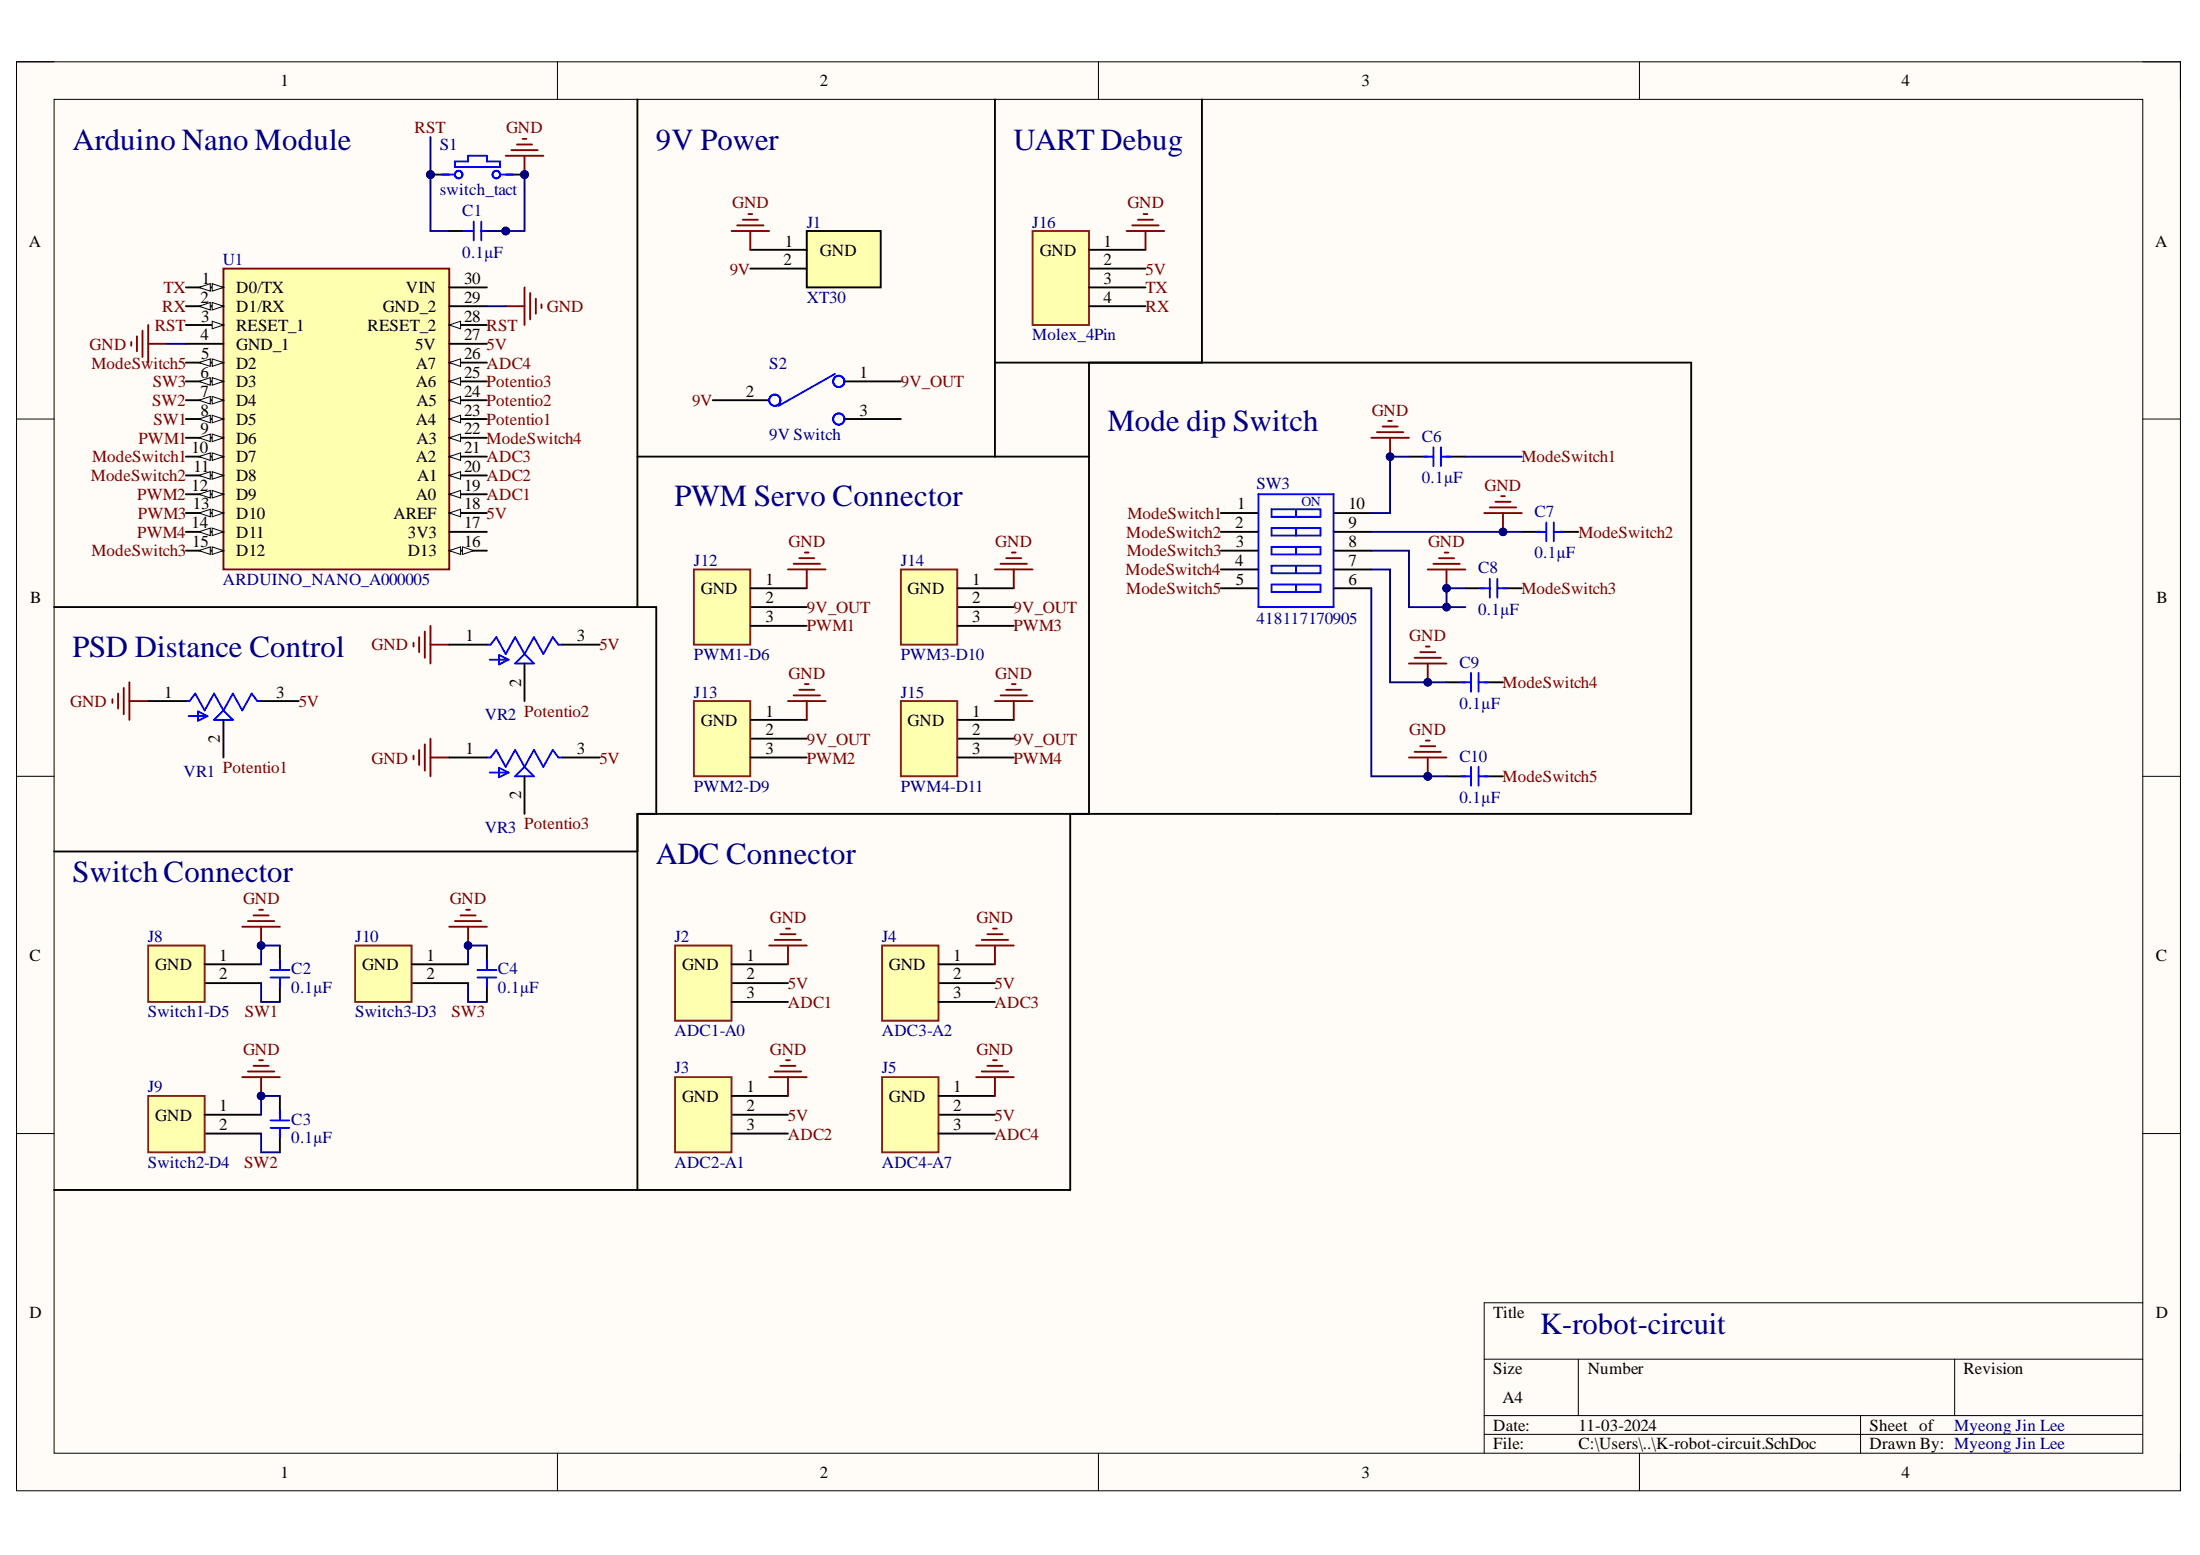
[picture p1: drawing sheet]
<svg xmlns="http://www.w3.org/2000/svg" width="297mm" height="210mm" viewBox="0 0 297 210" stroke-linecap="round" stroke-linejoin="round" font-family="sans-serif">
<path d="M2.2 8.3h292.2v192.9h-292.2z" fill-rule="evenodd" fill="#fffcf8"/>
<path d="M2.2 8.3h292.2v192.9h-292.2z" fill="none" stroke="#000" stroke-width=".14"/>
<path d="M7.3 13.4h282v182.8h-282z" fill-rule="evenodd" fill="#fffcf8"/>
<g fill="none" stroke="#000" stroke-width=".14">
<path d="M2.2 8.3h5.1M7.3 13.4h282v182.8h-282zM75.3 8.3v5.1M148.3 8.3v5.1M221.4 8.3v5.1M289.3 8.3h5.1v5.1M2.2 56.6h5.1M289.3 56.6h5.1M2.2 104.8h5.1M289.3 104.8h5.1M2.2 153h5.1M289.3 153h5.1"/>
<path d="M289.3 175.9h-88.9v20.3M75.3 196.2v5M148.3 196.2v5M200.4 183.5h88.9M200.4 191.1h88.9M200.4 193.6h88.9M213.1 183.5v7.6M221.4 196.2v5M251.2 191.1v5.1M263.9 183.5v7.6M294.4 196.2v5"/>
</g>
<path d="M30.2 36.3h30.5v40.6h-30.5z" fill-rule="evenodd" fill="#ffffb0"/>
<path d="M30.2 36.3h30.5v40.6h-30.5z" fill="none" stroke="#800000" stroke-width=".25"/>
<path d="M25.1 38.8h5.1" fill="none" stroke="#000" stroke-width=".25"/>
<path d="M28.6 38.3l1.6 .5-1.6 .5z" fill="#f8fcff"/>
<path d="M28.6 38.3l1.6 .5-1.6 .5z" fill="none" stroke="#000" stroke-width=".14"/>
<path d="M26.9 38.8l1.5-.5v1z" fill="#f8fcff"/>
<path d="M26.9 38.8l1.5-.5v1z" fill="none" stroke="#000" stroke-width=".14"/>
<path d="M25.1 41.3h5.1M25.1 43.9h5.1" fill="none" stroke="#000" stroke-width=".25"/>
<path d="M28.6 43.4l1.6 .5-1.6 .5z" fill="#f8fcff"/>
<path d="M28.6 43.4l1.6 .5-1.6 .5z" fill="none" stroke="#000" stroke-width=".14"/>
<path d="M25.1 46.4h5.1M25.1 49h5.1" fill="none" stroke="#000" stroke-width=".25"/>
<path d="M28.6 48.4l1.6 .6-1.6 .5z" fill="#f8fcff"/>
<path d="M28.6 48.4l1.6 .6-1.6 .5z" fill="none" stroke="#000" stroke-width=".14"/>
<path d="M26.9 49l1.5-.6v1.1z" fill="#f8fcff"/>
<path d="M26.9 49l1.5-.6v1.1z" fill="none" stroke="#000" stroke-width=".14"/>
<path d="M25.1 51.5h5.1" fill="none" stroke="#000" stroke-width=".25"/>
<path d="M28.6 51l1.6 .5-1.6 .5z" fill="#f8fcff"/>
<path d="M28.6 51l1.6 .5-1.6 .5z" fill="none" stroke="#000" stroke-width=".14"/>
<path d="M26.9 51.5l1.5-.5v1z" fill="#f8fcff"/>
<path d="M26.9 51.5l1.5-.5v1z" fill="none" stroke="#000" stroke-width=".14"/>
<path d="M25.1 54h5.1" fill="none" stroke="#000" stroke-width=".25"/>
<path d="M28.6 53.5l1.6 .5-1.6 .5z" fill="#f8fcff"/>
<path d="M28.6 53.5l1.6 .5-1.6 .5z" fill="none" stroke="#000" stroke-width=".14"/>
<path d="M26.9 54l1.5-.5v1z" fill="#f8fcff"/>
<path d="M26.9 54l1.5-.5v1z" fill="none" stroke="#000" stroke-width=".14"/>
<path d="M25.1 56.6h5.1M25.1 59.1h5.1M25.1 61.6h5.1" fill="none" stroke="#000" stroke-width=".25"/>
<path d="M28.6 61.1l1.6 .5-1.6 .5z" fill="#f8fcff"/>
<path d="M28.6 61.1l1.6 .5-1.6 .5z" fill="none" stroke="#000" stroke-width=".14"/>
<path d="M26.9 61.6l1.5-.5v1z" fill="#f8fcff"/>
<path d="M26.9 61.6l1.5-.5v1z" fill="none" stroke="#000" stroke-width=".14"/>
<path d="M25.1 64.2h5.1" fill="none" stroke="#000" stroke-width=".25"/>
<path d="M28.6 63.7l1.6 .5-1.6 .5z" fill="#f8fcff"/>
<path d="M28.6 63.7l1.6 .5-1.6 .5z" fill="none" stroke="#000" stroke-width=".14"/>
<path d="M26.9 64.2l1.5-.5v1z" fill="#f8fcff"/>
<path d="M26.9 64.2l1.5-.5v1z" fill="none" stroke="#000" stroke-width=".14"/>
<path d="M25.1 66.7h5.1" fill="none" stroke="#000" stroke-width=".25"/>
<path d="M28.6 66.2l1.6 .5-1.6 .5z" fill="#f8fcff"/>
<path d="M28.6 66.2l1.6 .5-1.6 .5z" fill="none" stroke="#000" stroke-width=".14"/>
<path d="M26.9 66.7l1.5-.5v1z" fill="#f8fcff"/>
<path d="M26.9 66.7l1.5-.5v1z" fill="none" stroke="#000" stroke-width=".14"/>
<path d="M25.1 69.3h5.1" fill="none" stroke="#000" stroke-width=".25"/>
<path d="M28.6 68.7l1.6 .6-1.6 .5z" fill="#f8fcff"/>
<path d="M28.6 68.7l1.6 .6-1.6 .5z" fill="none" stroke="#000" stroke-width=".14"/>
<path d="M26.9 69.3l1.5-.6v1.1z" fill="#f8fcff"/>
<path d="M26.9 69.3l1.5-.6v1.1z" fill="none" stroke="#000" stroke-width=".14"/>
<path d="M25.1 71.8h5.1" fill="none" stroke="#000" stroke-width=".25"/>
<path d="M28.6 71.3l1.6 .5-1.6 .5z" fill="#f8fcff"/>
<path d="M28.6 71.3l1.6 .5-1.6 .5z" fill="none" stroke="#000" stroke-width=".14"/>
<path d="M26.9 71.8l1.5-.5v1z" fill="#f8fcff"/>
<path d="M26.9 71.8l1.5-.5v1z" fill="none" stroke="#000" stroke-width=".14"/>
<path d="M25.1 74.3h5.1" fill="none" stroke="#000" stroke-width=".25"/>
<path d="M28.6 73.8l1.6 .5-1.6 .5z" fill="#f8fcff"/>
<path d="M28.6 73.8l1.6 .5-1.6 .5z" fill="none" stroke="#000" stroke-width=".14"/>
<path d="M26.9 74.3l1.5-.5v1z" fill="#f8fcff"/>
<path d="M26.9 74.3l1.5-.5v1z" fill="none" stroke="#000" stroke-width=".14"/>
<path d="M60.7 38.8h5M60.7 41.3h5M60.7 43.9h5" fill="none" stroke="#000" stroke-width=".25"/>
<path d="M60.7 43.9l1.5-.5v1z" fill="#f8fcff"/>
<path d="M60.7 43.9l1.5-.5v1z" fill="none" stroke="#000" stroke-width=".14"/>
<path d="M60.7 46.4h5M60.7 49h5" fill="none" stroke="#000" stroke-width=".25"/>
<path d="M60.7 49l1.5-.6v1.1z" fill="#f8fcff"/>
<path d="M60.7 49l1.5-.6v1.1z" fill="none" stroke="#000" stroke-width=".14"/>
<path d="M60.7 51.5h5" fill="none" stroke="#000" stroke-width=".25"/>
<path d="M60.7 51.5l1.5-.5v1z" fill="#f8fcff"/>
<path d="M60.7 51.5l1.5-.5v1z" fill="none" stroke="#000" stroke-width=".14"/>
<path d="M60.7 54h5" fill="none" stroke="#000" stroke-width=".25"/>
<path d="M60.7 54l1.5-.5v1z" fill="#f8fcff"/>
<path d="M60.7 54l1.5-.5v1z" fill="none" stroke="#000" stroke-width=".14"/>
<path d="M60.7 56.6h5" fill="none" stroke="#000" stroke-width=".25"/>
<path d="M60.7 56.6l1.5-.5v1z" fill="#f8fcff"/>
<path d="M60.7 56.6l1.5-.5v1z" fill="none" stroke="#000" stroke-width=".14"/>
<path d="M60.7 59.1h5" fill="none" stroke="#000" stroke-width=".25"/>
<path d="M60.7 59.1l1.5-.5v1z" fill="#f8fcff"/>
<path d="M60.7 59.1l1.5-.5v1z" fill="none" stroke="#000" stroke-width=".14"/>
<path d="M60.7 61.6h5" fill="none" stroke="#000" stroke-width=".25"/>
<path d="M60.7 61.6l1.5-.5v1z" fill="#f8fcff"/>
<path d="M60.7 61.6l1.5-.5v1z" fill="none" stroke="#000" stroke-width=".14"/>
<path d="M60.7 64.2h5" fill="none" stroke="#000" stroke-width=".25"/>
<path d="M60.7 64.2l1.5-.5v1z" fill="#f8fcff"/>
<path d="M60.7 64.2l1.5-.5v1z" fill="none" stroke="#000" stroke-width=".14"/>
<path d="M60.7 66.7h5" fill="none" stroke="#000" stroke-width=".25"/>
<path d="M60.7 66.7l1.5-.5v1z" fill="#f8fcff"/>
<path d="M60.7 66.7l1.5-.5v1z" fill="none" stroke="#000" stroke-width=".14"/>
<path d="M60.7 69.3h5" fill="none" stroke="#000" stroke-width=".25"/>
<path d="M60.7 69.3l1.5-.6v1.1z" fill="#f8fcff"/>
<path d="M60.7 69.3l1.5-.6v1.1z" fill="none" stroke="#000" stroke-width=".14"/>
<path d="M60.7 71.8h5M60.7 74.3h5" fill="none" stroke="#000" stroke-width=".25"/>
<path d="M60.7 74.3l1.5-.5v1z" fill="#f8fcff"/>
<path d="M60.7 74.3l1.5-.5v1z" fill="none" stroke="#000" stroke-width=".14"/>
<path d="M62.4 73.8l1.6 .5-1.6 .5z" fill="#f8fcff"/>
<path d="M62.4 73.8l1.6 .5-1.6 .5z" fill="none" stroke="#000" stroke-width=".14"/>
<circle cx="58.1" cy="23.6" r=".51" fill="#000080"/>
<circle cx="58.1" cy="23.6" r=".51" fill="none" stroke="#000080" stroke-width=".14"/>
<circle cx="70.8" cy="23.6" r=".51" fill="#000080"/>
<circle cx="70.8" cy="23.6" r=".51" fill="none" stroke="#000080" stroke-width=".14"/>
<path d="M58.1 23.6h2.6" fill="none" stroke="#000" stroke-width=".25"/>
<circle cx="58.1" cy="23.6" r=".51" fill="#000080"/>
<circle cx="58.1" cy="23.6" r=".51" fill="none" stroke="#000080" stroke-width=".14"/>
<path d="M68.3 23.6h2.5" fill="none" stroke="#000" stroke-width=".25"/>
<circle cx="70.8" cy="23.6" r=".51" fill="#000080"/>
<circle cx="70.8" cy="23.6" r=".51" fill="none" stroke="#000080" stroke-width=".14"/>
<g fill="none" stroke="#00f" stroke-width=".25">
<path d="M59.6 23.6h1.8M61.4 21.8h1.8v-.8h2.5v.8h1.8v.8h-6.1zM62.7 31.2h1.3M64 29.9v2.5M65 29.9v2.5M67.5 23.6h1.8M112.7 50.5l-7.6 4.3"/>
<circle cx="61.9" cy="23.6" r=".51"/>
<circle cx="67" cy="23.6" r=".51"/>
<circle cx="104.6" cy="54" r=".76"/>
<circle cx="113.2" cy="56.6" r=".76"/>
<circle cx="113.2" cy="51.5" r=".76"/>
</g>
<path d="M60.7 31.2h2.5M65.7 31.2h2.6M96.2 54h7.6M114 51.5h7.6M114 56.6h7.6" fill="none" stroke="#000" stroke-width=".25"/>
<path d="M69.8 19.5h2M70.6 18.7h.5M68.3 21h5.1M69 20.3h3.6M70.8 21v2.6" fill="none" stroke="#800000" stroke-width=".25"/>
<circle cx="70.8" cy="23.6" r=".51" fill="#000080"/>
<circle cx="70.8" cy="23.6" r=".51" fill="none" stroke="#000080" stroke-width=".14"/>
<path d="M108.9 31.2h10v7.6h-10z" fill-rule="evenodd" fill="#ffffb0"/>
<path d="M101.3 33.7h7.6M101.3 36.3h7.6M108.9 31.2h10v7.6h-10zM98.8 132.7h7.6" fill="none" stroke="#000" stroke-width=".25"/>
<path d="M98.8 31.2h5M99.5 30.4h3.6M100.3 29.7h2M101.1 28.9h.5M101.3 31.2v2.5" fill="none" stroke="#800000" stroke-width=".25"/>
<path d="M91.1 127.6h7.7v10.2h-7.7z" fill-rule="evenodd" fill="#ffffb0"/>
<path d="M91.1 127.6h7.7v10.2h-7.7z" fill="none" stroke="#85200c" stroke-width=".25"/>
<path d="M98.8 130.2h7.6M98.8 135.2h7.6M98.8 150.5h7.6" fill="none" stroke="#000" stroke-width=".25"/>
<path d="M91.1 145.4h7.7v10.1h-7.7z" fill-rule="evenodd" fill="#ffffb0"/>
<path d="M91.1 145.4h7.7v10.1h-7.7z" fill="none" stroke="#85200c" stroke-width=".25"/>
<path d="M126.7 132.7h7.6M98.8 147.9h7.6M98.8 153h7.6" fill="none" stroke="#000" stroke-width=".25"/>
<path d="M103.8 127.6h5.1M104.6 126.9h3.6M105.4 126.1h2M106.1 125.3h.5M106.4 127.6v2.6M103.8 145.4h5.1M104.6 144.6h3.6M105.4 143.9h2M106.1 143.1h.5M106.4 145.4v2.5" fill="none" stroke="#800000" stroke-width=".25"/>
<path d="M119.1 127.6h7.6v10.2h-7.6z" fill-rule="evenodd" fill="#ffffb0"/>
<path d="M119.1 127.6h7.6v10.2h-7.6z" fill="none" stroke="#85200c" stroke-width=".25"/>
<path d="M126.7 130.2h7.6M126.7 135.2h7.6M126.7 150.5h7.6" fill="none" stroke="#000" stroke-width=".25"/>
<path d="M119.1 145.4h7.6v10.1h-7.6z" fill-rule="evenodd" fill="#ffffb0"/>
<path d="M119.1 145.4h7.6v10.1h-7.6z" fill="none" stroke="#85200c" stroke-width=".25"/>
<path d="M27.6 132.7h7.7M126.7 147.9h7.6M126.7 153h7.6" fill="none" stroke="#000" stroke-width=".25"/>
<path d="M131.8 127.6h5.1M132.6 126.9h3.5M133.3 126.1h2M134.1 125.3h.5M134.3 127.6v2.6M131.8 145.4h5.1M132.6 144.6h3.5M133.3 143.9h2M134.1 143.1h.5M134.3 145.4v2.5" fill="none" stroke="#800000" stroke-width=".25"/>
<path d="M20 127.6h7.6v7.6h-7.6z" fill-rule="evenodd" fill="#ffffb0"/>
<path d="M20 127.6h7.6v7.6h-7.6z" fill="none" stroke="#85200c" stroke-width=".25"/>
<path d="M27.6 130.2h7.7M37.8 127.6v2.6M37.8 132.7v2.5" fill="none" stroke="#000" stroke-width=".25"/>
<path d="M36.5 131.9h2.6M36.5 130.9h2.6M37.8 129.7v1.2M37.8 131.9v1.3" fill="none" stroke="#00f" stroke-width=".25"/>
<path d="M32.7 125.1h5.1M33.5 124.3h3.5M34.2 123.6h2.1M35 122.8h.5M35.3 125.1v2.5" fill="none" stroke="#800000" stroke-width=".25"/>
<circle cx="35.3" cy="127.6" r=".51" fill="#000080"/>
<circle cx="35.3" cy="127.6" r=".51" fill="none" stroke="#000080" stroke-width=".14"/>
<path d="M27.6 153h7.7" fill="none" stroke="#000" stroke-width=".25"/>
<path d="M20 147.9h7.6v7.6h-7.6z" fill-rule="evenodd" fill="#ffffb0"/>
<path d="M20 147.9h7.6v7.6h-7.6z" fill="none" stroke="#85200c" stroke-width=".25"/>
<path d="M27.6 150.5h7.7M37.8 147.9v2.6M37.8 153v2.5" fill="none" stroke="#000" stroke-width=".25"/>
<path d="M36.5 152.2h2.6M36.5 151.2h2.6M37.8 150v1.2M37.8 152.2v1.3" fill="none" stroke="#00f" stroke-width=".25"/>
<path d="M32.7 145.4h5.1M33.5 144.6h3.5M34.2 143.9h2.1M35 143.1h.5M35.3 145.4v2.5" fill="none" stroke="#800000" stroke-width=".25"/>
<circle cx="35.3" cy="147.9" r=".51" fill="#000080"/>
<circle cx="35.3" cy="147.9" r=".51" fill="none" stroke="#000080" stroke-width=".14"/>
<path d="M55.6 132.7h7.6" fill="none" stroke="#000" stroke-width=".25"/>
<path d="M48 127.6h7.6v7.6h-7.6z" fill-rule="evenodd" fill="#ffffb0"/>
<path d="M48 127.6h7.6v7.6h-7.6z" fill="none" stroke="#85200c" stroke-width=".25"/>
<path d="M55.6 130.2h7.6M65.7 127.6v2.6M65.7 132.7v2.5" fill="none" stroke="#000" stroke-width=".25"/>
<path d="M64.5 131.9h2.5M64.5 130.9h2.5M65.7 129.7v1.2M65.7 131.9v1.3" fill="none" stroke="#00f" stroke-width=".25"/>
<path d="M60.7 125.1h5M61.4 124.3h3.6M62.2 123.6h2M62.9 122.8h.6M63.2 125.1v2.5" fill="none" stroke="#800000" stroke-width=".25"/>
<circle cx="63.2" cy="127.6" r=".51" fill="#000080"/>
<circle cx="63.2" cy="127.6" r=".51" fill="none" stroke="#000080" stroke-width=".14"/>
<path d="M101.3 81.9h7.6" fill="none" stroke="#000" stroke-width=".25"/>
<path d="M93.7 76.9h7.6v10.1h-7.6z" fill-rule="evenodd" fill="#ffffb0"/>
<path d="M93.7 76.9h7.6v10.1h-7.6z" fill="none" stroke="#85200c" stroke-width=".25"/>
<path d="M101.3 79.4h7.6M101.3 84.5h7.6M101.3 99.7h7.6" fill="none" stroke="#000" stroke-width=".25"/>
<path d="M93.7 94.6h7.6v10.2h-7.6z" fill-rule="evenodd" fill="#ffffb0"/>
<path d="M93.7 94.6h7.6v10.2h-7.6z" fill="none" stroke="#85200c" stroke-width=".25"/>
<path d="M101.3 97.2h7.6M129.3 81.9h7.6M101.3 102.2h7.6" fill="none" stroke="#000" stroke-width=".25"/>
<path d="M106.4 76.9h5.1M107.2 76.1h3.5M107.9 75.3h2M108.7 74.6h.5M108.9 76.9v2.5M106.4 94.6h5.1M107.2 93.9h3.5M107.9 93.1h2M108.7 92.3h.5M108.9 94.6v2.6" fill="none" stroke="#800000" stroke-width=".25"/>
<path d="M121.6 76.9h7.7v10.1h-7.7z" fill-rule="evenodd" fill="#ffffb0"/>
<path d="M121.6 76.9h7.7v10.1h-7.7z" fill="none" stroke="#85200c" stroke-width=".25"/>
<path d="M129.3 79.4h7.6M129.3 84.5h7.6M129.3 99.7h7.6" fill="none" stroke="#000" stroke-width=".25"/>
<path d="M121.6 94.6h7.7v10.2h-7.7z" fill-rule="evenodd" fill="#ffffb0"/>
<path d="M121.6 94.6h7.7v10.2h-7.7z" fill="none" stroke="#85200c" stroke-width=".25"/>
<path d="M190.2 61.6h2.6M195.3 61.6h2.6M197.9 79.4h2.5M202.9 79.4h2.6M205.5 71.8h2.5M210.6 71.8h2.5M129.3 97.2h7.6M195.3 92.1h2.6M200.4 92.1h2.5M129.3 102.2h7.6" fill="none" stroke="#000" stroke-width=".25"/>
<g fill="none" stroke="#800000" stroke-width=".25">
<path d="M185.1 59.1h5.1M185.9 58.3h3.6M186.7 57.6h2M187.4 56.8h.5M187.7 59.1v2.5M134.3 76.9h5.1M135.1 76.1h3.6M135.9 75.3h2M136.6 74.6h.5M136.9 76.9v2.5M15.2 94.4v.5M15.9 93.6v2"/>
<path d="M16.7 92.9v3.5M17.5 94.6h2.5M17.5 92.1v5.1M134.3 94.6h5.1M135.1 93.9h3.6M135.9 93.1h2M136.6 92.3h.5M136.9 94.6v2.6"/>
</g>
<g fill="none" stroke="#00f" stroke-width=".25">
<path d="M192.3 61.6h1.2M193.5 60.4v2.5M194.5 60.4v2.5M194.5 61.6h1.3M199.9 79.4h1.3M201.2 78.1v2.6M202.2 78.1v2.6M202.2 79.4h1.2M207.5 71.8h1.3M208.8 70.5v2.6M209.8 70.5v2.6M209.8 71.8h1.3"/>
<path d="M197.3 92.1h1.3M198.6 90.8v2.6M199.6 90.8v2.6M199.6 92.1h1.3"/>
</g>
<circle cx="187.7" cy="61.6" r=".51" fill="#000080"/>
<circle cx="187.7" cy="61.6" r=".51" fill="none" stroke="#000080" stroke-width=".14"/>
<path d="M200.4 69.3h5.1M201.2 68.5h3.5M201.9 67.7h2.1M202.7 67h.5M202.9 69.3v2.5" fill="none" stroke="#800000" stroke-width=".25"/>
<circle cx="202.9" cy="71.8" r=".51" fill="#000080"/>
<circle cx="202.9" cy="71.8" r=".51" fill="none" stroke="#000080" stroke-width=".14"/>
<path d="M192.8 76.9h5.1M193.5 76.1h3.6M194.3 75.4h2M195.1 74.6h.5M195.3 76.9v2.5" fill="none" stroke="#800000" stroke-width=".25"/>
<circle cx="195.3" cy="79.4" r=".51" fill="#000080"/>
<circle cx="195.3" cy="79.4" r=".51" fill="none" stroke="#000080" stroke-width=".14"/>
<path d="M190.2 89.6h5.1M191 88.8h3.5M191.8 88h2M192.5 87.3h.5M192.8 89.6v2.5" fill="none" stroke="#800000" stroke-width=".25"/>
<circle cx="192.8" cy="92.1" r=".51" fill="#000080"/>
<circle cx="192.8" cy="92.1" r=".51" fill="none" stroke="#000080" stroke-width=".14"/>
<path d="M147 36.3h7.7" fill="none" stroke="#000" stroke-width=".25"/>
<path d="M139.4 31.2h7.6v12.7h-7.6z" fill-rule="evenodd" fill="#ffffb0"/>
<path d="M139.4 31.2h7.6v12.7h-7.6z" fill="none" stroke="#85200c" stroke-width=".25"/>
<path d="M86.1 13.4v68.5M134.3 13.4v48.2M162.3 13.4v35.6M147 33.7h7.7M147 38.8h7.7M134.3 49h94v60.9h-142.2v50.7M147 41.3h7.7M147 49v60.9M86.1 61.6h60.9M7.3 81.9h81.3v28M7.3 114.9h78.8M144.5 109.9v50.7h-137.2" fill="none" stroke="#000" stroke-width=".25"/>
<g fill="none" stroke="#800000" stroke-width=".25">
<path d="M70.8 38.8v5.1M71.6 39.6v3.5M152.1 31.2h5.1M152.9 30.4h3.5M153.6 29.7h2.1M154.4 28.9h.5M154.7 31.2v2.5M17.7 46.2v.5M18.5 45.4v2M19.2 44.6v3.6M20 43.9v5.1M20 46.4h2.5"/>
<path d="M68.3 41.3h2.5M72.3 40.3v2M73.1 41.1v.5"/>
</g>
<path d="M37.8 127.6h-2.5v2.6" fill="none" stroke="#000080" stroke-width=".25"/>
<circle cx="35.3" cy="127.6" r=".51" fill="#000080"/>
<circle cx="35.3" cy="127.6" r=".51" fill="none" stroke="#000080" stroke-width=".14"/>
<path d="M35.3 132.7v2.5h2.5M37.8 147.9h-2.5v2.6" fill="none" stroke="#000080" stroke-width=".25"/>
<circle cx="35.3" cy="147.9" r=".51" fill="#000080"/>
<circle cx="35.3" cy="147.9" r=".51" fill="none" stroke="#000080" stroke-width=".14"/>
<path d="M65.7 127.6h-2.5v2.6M35.3 153v2.5h2.5" fill="none" stroke="#000080" stroke-width=".25"/>
<circle cx="63.2" cy="127.6" r=".51" fill="#000080"/>
<circle cx="63.2" cy="127.6" r=".51" fill="none" stroke="#000080" stroke-width=".14"/>
<path d="M70.8 23.6v7.6h-5.1M22.5 46.4h2.6M65.7 41.3h2.6M197.9 61.6h7.6M63.2 132.7v2.5h2.5" fill="none" stroke="#000080" stroke-width=".25"/>
<circle cx="70.8" cy="23.6" r=".51" fill="#000080"/>
<circle cx="70.8" cy="23.6" r=".51" fill="none" stroke="#000080" stroke-width=".14"/>
<path d="M58.1 23.6v7.6h2.6" fill="none" stroke="#000080" stroke-width=".25"/>
<circle cx="58.1" cy="23.6" r=".51" fill="#000080"/>
<circle cx="58.1" cy="23.6" r=".51" fill="none" stroke="#000080" stroke-width=".14"/>
<path d="M58.1 18.5v5.1" fill="none" stroke="#000080" stroke-width=".25"/>
<circle cx="58.1" cy="23.6" r=".51" fill="#000080"/>
<circle cx="58.1" cy="23.6" r=".51" fill="none" stroke="#000080" stroke-width=".14"/>
<path d="M197.9 79.4h-2.6v2.6" fill="none" stroke="#000080" stroke-width=".25"/>
<circle cx="195.3" cy="79.4" r=".51" fill="#000080"/>
<circle cx="195.3" cy="79.4" r=".51" fill="none" stroke="#000080" stroke-width=".14"/>
<circle cx="195.3" cy="81.9" r=".51" fill="#000080"/>
<circle cx="195.3" cy="81.9" r=".51" fill="none" stroke="#000080" stroke-width=".14"/>
<g fill="none" stroke="#00f" stroke-width=".25">
<path d="M169.9 66.7h10.2v15.3h-10.2v-15.3M171.7 68.8h6.6v1h-6.6zM171.7 71.3h6.6v1h-6.6zM171.7 73.8h6.6v1h-6.6zM171.7 76.4h6.6v1h-6.6zM171.7 78.9h6.6v1h-6.6zM175 68.8v1M175 71.3v1M175 73.8v1M175 76.4v1M175 78.9v1M197.3 104.8h1.3"/>
<path d="M198.6 103.5v2.6M199.6 103.5v2.6M199.6 104.8h1.3"/>
</g>
<path d="M164.8 69.3h5.1M164.8 71.8h5.1M164.8 74.3h5.1M164.8 76.9h5.1M164.8 79.4h5.1M180.1 69.3h5M180.1 71.8h5M180.1 74.3h5M180.1 76.9h5M180.1 79.4h5M195.3 104.8h2.6M200.4 104.8h2.5" fill="none" stroke="#000" stroke-width=".25"/>
<path d="M192.5 100h.5M190.2 102.2h5.1M191 101.5h3.5M191.8 100.7h2M192.8 102.2v2.6" fill="none" stroke="#800000" stroke-width=".25"/>
<circle cx="192.8" cy="104.8" r=".51" fill="#000080"/>
<circle cx="192.8" cy="104.8" r=".51" fill="none" stroke="#000080" stroke-width=".14"/>
<path d="M192.8 104.8h2.5" fill="none" stroke="#000080" stroke-width=".25"/>
<circle cx="192.8" cy="104.8" r=".51" fill="#000080"/>
<circle cx="192.8" cy="104.8" r=".51" fill="none" stroke="#000080" stroke-width=".14"/>
<path d="M185.1 79.4v25.4h7.7" fill="none" stroke="#000080" stroke-width=".25"/>
<circle cx="192.8" cy="104.8" r=".51" fill="#000080"/>
<circle cx="192.8" cy="104.8" r=".51" fill="none" stroke="#000080" stroke-width=".14"/>
<path d="M185.1 76.9h2.6v15.2h7.6" fill="none" stroke="#000080" stroke-width=".25"/>
<circle cx="192.8" cy="92.1" r=".51" fill="#000080"/>
<circle cx="192.8" cy="92.1" r=".51" fill="none" stroke="#000080" stroke-width=".14"/>
<path d="M185.1 74.3h5.1v7.7h7.7" fill="none" stroke="#000080" stroke-width=".25"/>
<circle cx="195.3" cy="81.9" r=".51" fill="#000080"/>
<circle cx="195.3" cy="81.9" r=".51" fill="none" stroke="#000080" stroke-width=".14"/>
<path d="M185.1 71.8h20.4" fill="none" stroke="#000080" stroke-width=".25"/>
<circle cx="202.9" cy="71.8" r=".51" fill="#000080"/>
<circle cx="202.9" cy="71.8" r=".51" fill="none" stroke="#000080" stroke-width=".14"/>
<path d="M190.2 61.6h-2.5v7.7h-2.6" fill="none" stroke="#000080" stroke-width=".25"/>
<circle cx="187.7" cy="61.6" r=".51" fill="#000080"/>
<circle cx="187.7" cy="61.6" r=".51" fill="none" stroke="#000080" stroke-width=".14"/>
<g fill="none" stroke="#00f" stroke-width=".25">
<path d="M25.1 94.6h.5l.8-1 1.2 2.3 1.3-2.3 1.3 2.3M25.5 96.7h2.5M26.7 96l1.3 .7-1.3 .6zM30.2 95.9l1.2 1.3h-2.5zM35.3 94.6h-.6l-.7-1-1.3 2.3-1.3-2.3-1.2 2.3M65.7 87h.5l.8-1 1.3 2.3 1.3-2.3 1.2 2.3M66.1 89h2.6M67.4 88.4l1.3 .6-1.3 .7zM70.8 88.3l1.3 1.3h-2.5zM75.9 87h-.5l-.8-1-1.2 2.3-1.3-2.3-1.3 2.3M65.7 102.2h.5l.8-1 1.3 2.3 1.3-2.3 1.2 2.3M66.1 104.3h2.6"/>
<path d="M67.4 103.6l1.3 .7-1.3 .6zM70.8 103.5l1.3 1.3h-2.5zM75.9 102.2h-.5l-.8-1-1.2 2.3-1.3-2.3-1.3 2.3"/>
</g>
<path d="M20 94.6h5.1M30.2 97.2v5M35.3 94.6h5M60.7 87h5M70.8 89.6v5M75.9 87h5.1M60.7 102.2h5M70.8 104.8v5.1M75.9 102.2h5.1" fill="none" stroke="#000" stroke-width=".25"/>
<path d="M55.8 86.8v.5M56.6 86v2M57.4 85.2v3.6M58.1 84.5v5.1M58.1 99.7v5.1M58.1 87h2.6M55.8 102v.5M56.6 101.2v2.1M57.4 100.5v3.5M58.1 102.2h2.6" fill="none" stroke="#800000" stroke-width=".25"/>
<g font-size="4.1" fill="#000080">
<text x="9.8" y="20.2">Arduino Nano Module</text>
<text x="88.5" y="20.2">9V Power</text>
<text x="136.8" y="20.2">UART Debug</text>
<text x="149.5" y="58.2">Mode dip Switch</text>
<text x="91.1" y="68.3">PWM Servo Connector</text>
<text x="9.8" y="88.7">PSD Distance Control</text>
<text x="9.8" y="119.1">SwitchConnector</text>
<text x="88.5" y="116.6">ADC Connector</text>
<text x="208" y="180">K-robot-circuit</text>
</g>
<g font-size="2.3">
<text x="37.9" y="11.7">1</text>
<text x="110.7" y="11.7">2</text>
<text x="183.8" y="11.7">3</text>
<text x="256.7" y="11.7">4</text>
<text x="3.9" y="33.3">A</text>
<text x="105.8" y="35.8">2</text>
<text x="106" y="33.3">1</text>
<text x="110.7" y="34.5">GND</text>
<text x="140.4" y="34.5">GND</text>
<text x="149" y="35.8">2</text>
<text x="149" y="33.3">1</text>
<text x="291" y="33.3">A</text>
<text x="27.1" y="40.9">2</text>
<text x="27.2" y="38.3">1</text>
<text x="31.9" y="39.6">D0/TX</text>
<text x="54.8" y="39.6">VIN</text>
<text x="62.7" y="38.3">30</text>
<text x="62.7" y="40.9">29</text>
<text x="149" y="38.3">3</text>
<text x="149" y="40.9">4</text>
<text x="27.1" y="46">4</text>
<text x="27.1" y="43.4">3</text>
<text x="31.9" y="42.1">D1/RX</text>
<text x="31.9" y="44.7">RESET_1</text>
<text x="31.9" y="47.2">GND_1</text>
<text x="49.6" y="44.7">RESET_2</text>
<text x="51.7" y="42.1">GND_2</text>
<text x="56.1" y="47.2">5V</text>
<text x="62.7" y="43.4">28</text>
<text x="62.7" y="46">27</text>
<text x="27.1" y="51">6</text>
<text x="27.1" y="53.6">7</text>
<text x="27.1" y="48.5">5</text>
<text x="31.9" y="49.8">D2</text>
<text x="31.9" y="52.3">D3</text>
<text x="56.2" y="49.8">A7</text>
<text x="56.2" y="52.3">A6</text>
<text x="62.7" y="48.5">26</text>
<text x="62.7" y="51">25</text>
<text x="62.7" y="53.6">24</text>
<text x="100.7" y="53.6">2</text>
<text x="116" y="51">1</text>
<text x="27.1" y="56.1">8</text>
<text x="27.1" y="58.6">9</text>
<text x="31.9" y="54.8">D4</text>
<text x="31.9" y="57.4">D5</text>
<text x="31.9" y="59.9">D6</text>
<text x="56.2" y="57.4">A4</text>
<text x="56.2" y="54.8">A5</text>
<text x="56.2" y="59.9">A3</text>
<text x="62.7" y="56.1">23</text>
<text x="62.7" y="58.6">22</text>
<text x="116" y="56.1">3</text>
<text x="25.9" y="61.2">10</text>
<text x="26.1" y="63.7">11</text>
<text x="31.9" y="62.4">D7</text>
<text x="31.9" y="65">D8</text>
<text x="56.2" y="62.4">A2</text>
<text x="56.3" y="65">A1</text>
<text x="62.7" y="61.2">21</text>
<text x="62.7" y="63.7">20</text>
<text x="25.9" y="66.2">12</text>
<text x="25.9" y="71.3">14</text>
<text x="26" y="68.8">13</text>
<text x="31.9" y="67.5">D9</text>
<text x="31.9" y="70">D10</text>
<text x="53.1" y="70">AREF</text>
<text x="56.2" y="67.5">A0</text>
<text x="62.7" y="66.2">19</text>
<text x="62.7" y="68.8">18</text>
<text x="62.7" y="71.3">17</text>
<text x="166.8" y="71.3">2</text>
<text x="167" y="68.8">1</text>
<text x="182.1" y="71.3">9</text>
<text x="182.1" y="68.8">10</text>
<text x="26" y="73.8">15</text>
<text x="31.9" y="72.6">D11</text>
<text x="31.9" y="75.1">D12</text>
<text x="55.1" y="72.6">3V3</text>
<text x="55.1" y="75.1">D13</text>
<text x="62.7" y="73.8">16</text>
<text x="166.8" y="76.4">4</text>
<text x="166.9" y="73.8">3</text>
<text x="182.1" y="76.4">7</text>
<text x="182.1" y="73.8">8</text>
<text x="4.1" y="81.4">B</text>
<text x="94.6" y="80.2">GND</text>
<text x="103.3" y="81.4">2</text>
<text x="103.3" y="78.9">1</text>
<text x="103.3" y="84">3</text>
<text x="122.5" y="80.2">GND</text>
<text x="131.2" y="81.4">2</text>
<text x="131.2" y="78.9">1</text>
<text x="131.2" y="84">3</text>
<text x="166.9" y="78.9">5</text>
<text x="182.1" y="78.9">6</text>
<text x="291.2" y="81.4">B</text>
<text x="62.8" y="86.5">1</text>
<text x="77.9" y="86.5">3</text>
<text x="22.2" y="94.2">1</text>
<text x="37.3" y="94.2">3</text>
<text x="70.4" y="92.7" transform="rotate(-90 70.4 92.7)">2</text>
<text x="29.7" y="100.3" transform="rotate(-90 29.7 100.3)">2</text>
<text x="62.8" y="101.8">1</text>
<text x="77.9" y="101.8">3</text>
<text x="94.6" y="98">GND</text>
<text x="103.3" y="99.3">2</text>
<text x="103.3" y="96.7">1</text>
<text x="103.3" y="101.8">3</text>
<text x="122.5" y="98">GND</text>
<text x="131.2" y="99.3">2</text>
<text x="131.2" y="96.7">1</text>
<text x="131.2" y="101.8">3</text>
<text x="70.4" y="107.9" transform="rotate(-90 70.4 107.9)">2</text>
<text x="4" y="129.7">C</text>
<text x="21" y="130.9">GND</text>
<text x="29.6" y="129.7">1</text>
<text x="48.9" y="130.9">GND</text>
<text x="57.6" y="129.7">1</text>
<text x="92.1" y="130.9">GND</text>
<text x="100.8" y="129.7">1</text>
<text x="120" y="130.9">GND</text>
<text x="128.7" y="129.7">1</text>
<text x="291.1" y="129.7">C</text>
<text x="29.6" y="132.2">2</text>
<text x="57.6" y="132.2">2</text>
<text x="100.8" y="132.2">2</text>
<text x="100.8" y="134.7">3</text>
<text x="128.7" y="132.2">2</text>
<text x="128.7" y="134.7">3</text>
<text x="92.1" y="148.8">GND</text>
<text x="100.8" y="147.4">1</text>
<text x="120" y="148.8">GND</text>
<text x="128.7" y="147.4">1</text>
<text x="21" y="151.3">GND</text>
<text x="29.6" y="152.6">2</text>
<text x="29.6" y="150">1</text>
<text x="100.8" y="150">2</text>
<text x="100.8" y="152.6">3</text>
<text x="128.7" y="150">2</text>
<text x="128.7" y="152.6">3</text>
<text x="4" y="177.9">D</text>
<text x="201.6" y="177.9">Title</text>
<text x="291.1" y="177.9">D</text>
<text x="201.6" y="185.5">Size</text>
<text x="214.4" y="185.5">Number</text>
<text x="265.1" y="185.5">Revision</text>
<text x="202.9" y="189.3">A4</text>
<text x="201.6" y="193.1">Date:</text>
<text x="201.6" y="195.7">File:</text>
<text x="213.1" y="193.1">11-03-2024</text>
<text x="213.1" y="195.7">C:\Users\..\K-robot-circuit.SchDoc</text>
<text x="252.4" y="193.1">Sheet of</text>
<text x="252.4" y="195.7">Drawn By: Myeong Jin Lee</text>
<text x="37.9" y="199.5">1</text>
<text x="110.7" y="199.5">2</text>
<text x="183.8" y="199.5">3</text>
<text x="256.7" y="199.5">4</text>
</g>
<g font-size="2.3" fill="#800000">
<text x="56" y="18">RST</text>
<text x="68.3" y="18">GND</text>
<text x="98.9" y="28.1">GND</text>
<text x="152.2" y="28.1">GND</text>
<text x="22.1" y="39.6">TX</text>
<text x="98.5" y="37.1">9V</text>
<text x="154.7" y="37.1">5V</text>
<text x="154.7" y="39.6">TX</text>
<text x="12.1" y="47.2">GND</text>
<text x="20.9" y="44.7">RST</text>
<text x="21.9" y="42.1">RX</text>
<text x="65.7" y="47.2">5V</text>
<text x="65.7" y="44.7">RST</text>
<text x="73.8" y="42.1">GND</text>
<text x="154.7" y="42.1">RX</text>
<text x="12.3" y="49.8">ModeSwitch5</text>
<text x="20.6" y="52.3">SW3</text>
<text x="65.7" y="52.3">Potentio3</text>
<text x="65.7" y="49.8">ADC4</text>
<text x="121.6" y="52.3">9V_OUT</text>
<text x="18.7" y="59.9">PWM1</text>
<text x="20.5" y="54.8">SW2</text>
<text x="20.7" y="57.4">SW1</text>
<text x="65.7" y="57.4">Potentio1</text>
<text x="65.7" y="54.8">Potentio2</text>
<text x="65.7" y="59.9">ModeSwitch4</text>
<text x="93.4" y="54.8">9V</text>
<text x="185.2" y="56.1">GND</text>
<text x="12.3" y="65">ModeSwitch2</text>
<text x="12.4" y="62.4">ModeSwitch1</text>
<text x="65.7" y="65">ADC2</text>
<text x="65.7" y="62.4">ADC3</text>
<text x="205.4" y="62.4">ModeSwitch1</text>
<text x="18.5" y="67.5">PWM2</text>
<text x="18.6" y="70">PWM3</text>
<text x="65.7" y="67.5">ADC1</text>
<text x="65.7" y="70">5V</text>
<text x="152.2" y="70">ModeSwitch1</text>
<text x="200.4" y="66.2">GND</text>
<text x="12.3" y="75.1">ModeSwitch3</text>
<text x="18.5" y="72.6">PWM4</text>
<text x="106.5" y="73.8">GND</text>
<text x="134.4" y="73.8">GND</text>
<text x="152" y="77.6">ModeSwitch4</text>
<text x="152.1" y="72.6">ModeSwitch2</text>
<text x="152.1" y="75.1">ModeSwitch3</text>
<text x="192.8" y="73.8">GND</text>
<text x="213.1" y="72.6">ModeSwitch2</text>
<text x="108.9" y="82.7">9V_OUT</text>
<text x="136.8" y="82.7">9V_OUT</text>
<text x="152.1" y="80.2">ModeSwitch5</text>
<text x="205.4" y="80.2">ModeSwitch3</text>
<text x="50.1" y="87.8">GND</text>
<text x="80.9" y="87.8">5V</text>
<text x="108.9" y="85.2">PWM1</text>
<text x="136.8" y="85.2">PWM3</text>
<text x="190.3" y="86.5">GND</text>
<text x="9.5" y="95.5">GND</text>
<text x="40.3" y="95.5">5V</text>
<text x="106.5" y="91.7">GND</text>
<text x="134.4" y="91.7">GND</text>
<text x="202.9" y="92.9">ModeSwitch4</text>
<text x="108.9" y="100.5">9V_OUT</text>
<text x="136.8" y="100.5">9V_OUT</text>
<text x="190.3" y="99.3">GND</text>
<text x="50.1" y="103.1">GND</text>
<text x="80.9" y="103.1">5V</text>
<text x="108.9" y="103.1">PWM2</text>
<text x="136.8" y="103.1">PWM4</text>
<text x="202.9" y="105.6">ModeSwitch5</text>
<text x="32.8" y="122.1">GND</text>
<text x="60.7" y="122.1">GND</text>
<text x="103.9" y="124.6">GND</text>
<text x="131.8" y="124.6">GND</text>
<text x="33.1" y="137.3">SW1</text>
<text x="61" y="137.3">SW3</text>
<text x="106.4" y="133.5">5V</text>
<text x="106.4" y="136">ADC1</text>
<text x="134.3" y="133.5">5V</text>
<text x="134.3" y="136">ADC3</text>
<text x="32.8" y="142.3">GND</text>
<text x="103.9" y="142.3">GND</text>
<text x="131.8" y="142.3">GND</text>
<text x="106.4" y="151.3">5V</text>
<text x="106.4" y="153.8">ADC2</text>
<text x="134.3" y="151.3">5V</text>
<text x="134.3" y="153.8">ADC4</text>
<text x="33" y="157.6">SW2</text>
</g>
<g font-size="2.3" fill="#000080">
<text x="59.4" y="20.3">S1</text>
<text x="59.4" y="26.4">switch_tact</text>
<text x="62.4" y="29.2">C1</text>
<text x="30.1" y="35.8">U1</text>
<text x="62.4" y="34.8">0.1µF</text>
<text x="108.9" y="30.7">J1</text>
<text x="139.4" y="30.7">J16</text>
<text x="108.9" y="40.9">XT30</text>
<text x="139.4" y="46">Molex_4Pin</text>
<text x="103.8" y="49.8">S2</text>
<text x="103.8" y="59.4">9V Switch</text>
<text x="192" y="59.6">C6</text>
<text x="169.6" y="66">SW3</text>
<text x="192" y="65.2">0.1µF</text>
<text x="207.2" y="69.8">C7</text>
<text x="93.7" y="76.4">J12</text>
<text x="121.6" y="76.4">J14</text>
<text x="199.6" y="77.4">C8</text>
<text x="207.2" y="75.4">0.1µF</text>
<text x="30.1" y="78.9">ARDUINO_NANO_A000005</text>
<text x="199.6" y="83">0.1µF</text>
<text x="93.7" y="89.1">PWM1-D6</text>
<text x="121.6" y="89.1">PWM3-D10</text>
<text x="169.6" y="84.2">418117170905</text>
<text x="93.7" y="94.2">J13</text>
<text x="121.6" y="94.2">J15</text>
<text x="197" y="95.7">0.1µF</text>
<text x="197" y="90.1">C9</text>
<text x="65.5" y="97.2">VR2 Potentio2</text>
<text x="24.8" y="104.8">VR1 Potentio1</text>
<text x="93.7" y="106.9">PWM2-D9</text>
<text x="121.6" y="106.9">PWM4-D11</text>
<text x="197" y="102.8">C10</text>
<text x="65.5" y="112.4">VR3 Potentio3</text>
<text x="197" y="108.4">0.1µF</text>
<text x="20" y="127.1">J8</text>
<text x="39.3" y="131.4">C2</text>
<text x="47.9" y="127.1">J10</text>
<text x="67.2" y="131.4">C4</text>
<text x="91.1" y="127.1">J2</text>
<text x="119.1" y="127.1">J4</text>
<text x="20" y="137.3">Switch1-D5</text>
<text x="39.3" y="134">0.1µF</text>
<text x="47.9" y="137.3">Switch3-D3</text>
<text x="67.2" y="134">0.1µF</text>
<text x="91.1" y="139.8">ADC1-A0</text>
<text x="119.1" y="139.8">ADC3-A2</text>
<text x="20" y="147.4">J9</text>
<text x="91.1" y="144.9">J3</text>
<text x="119.1" y="144.9">J5</text>
<text x="39.3" y="154.3">0.1µF</text>
<text x="39.3" y="151.8">C3</text>
<text x="20" y="157.6">Switch2-D4</text>
<text x="91.1" y="157.6">ADC2-A1</text>
<text x="119.1" y="157.6">ADC4-A7</text>
<text x="263.8" y="193.1">Myeong Jin Lee</text>
</g>
<text font-size="1.9" fill="#0000bf" x="175.7" y="68.3">ON</text>
<text font-size="1.1" fill="#000080" x="64.9" y="31.4">PIC102</text>
<g font-size="1.1">
<text x="24.3" y="41.7">PIU102</text>
<text x="24.3" y="56.8">PIU108</text>
<text x="24.3" y="59.3">PIU109</text>
</g>
</svg>
